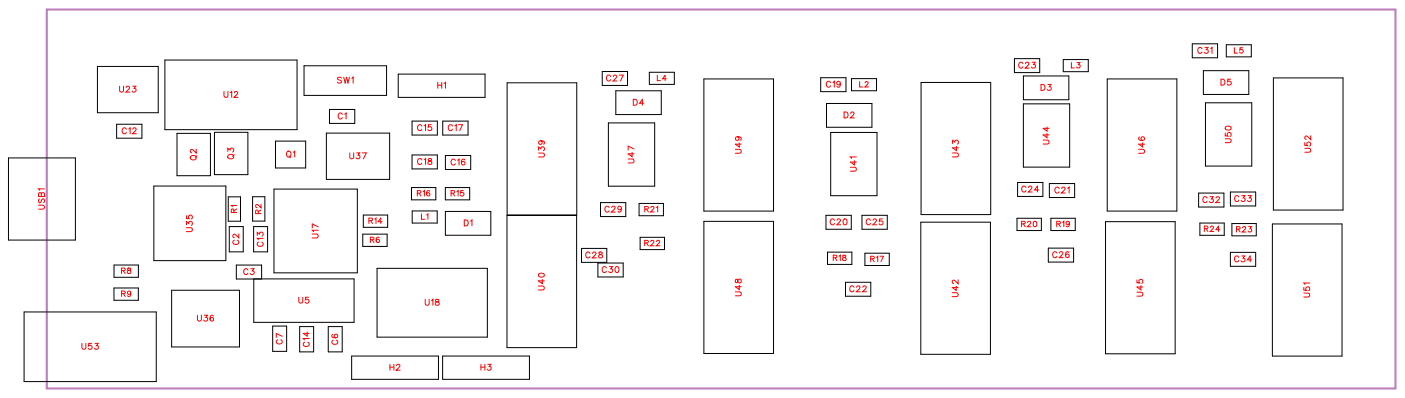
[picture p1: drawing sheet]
<svg xmlns="http://www.w3.org/2000/svg" width="169mm" height="48mm" viewBox="0 0 169 48" stroke-linecap="round" stroke-linejoin="round" font-family="sans-serif">
<path d="M5.6 1.1h161.8v45.5h-161.8z" fill="none" stroke="#bf80bf" stroke-width=".25"/>
<g fill="none" stroke="#000" stroke-width=".12">
<path d="M1 18.9h8v9.9h-8zM11.7 8h7.3v5.5h-7.3zM14 14.9h3v1.7h-3zM19.8 7.2h15.8v8.4h-15.8zM21.2 16h4v5.1h-4zM25.7 15.9h4v5.1h-4zM33 16.9h3.7v3.3h-3.7zM36.5 7.9h9.9v3.5h-9.9zM39.2 16h7.5v5.5h-7.5zM39.5 13.1h3.1v1.7h-3.1zM47.8 8.9h10.4v2.8h-10.4zM49.4 14.5h3.1v1.7h-3.1z"/>
<path d="M49.4 18.6h3.1v1.7h-3.1zM53.1 14.5h3v1.7h-3zM53.4 18.7h3.1v1.6h-3.1zM60.8 9.9h8.4v15.9h-8.4zM72.2 8.6h3.1v1.7h-3.1zM73 14.7h5.5v7.6h-5.5zM73.9 10.9h5.4v2.8h-5.4zM77.9 8.7h3v1.4h-3zM84.4 9.5h8.4v15.8h-8.4zM98.5 9.3h3v1.7h-3zM99.2 12.4h5.4v2.9h-5.4zM99.7 15.9h5.5v7.6h-5.5z"/>
<path d="M102.2 9.4h3v1.5h-3zM110.5 9.9h8.3v15.8h-8.3zM121.7 7h3v1.7h-3zM122.8 12.5h5.5v7.6h-5.5zM122.8 9.1h5.4v2.9h-5.4zM127.6 7.1h3v1.5h-3zM132.8 9.5h8.4v15.8h-8.4zM143 5.3h3.1v1.6h-3.1zM144.4 8.5h5.4v2.8h-5.4zM144.6 12.3h5.6v7.6h-5.6zM147.1 5.4h3v1.4h-3zM152.8 9.3h8.3v15.9h-8.3z"/>
<path d="M2.9 37.4h15.8v8.4h-15.8zM13.7 34.6h2.9v1.4h-2.9zM13.7 31.8h2.9v1.5h-2.9zM18.5 22.3h8.6v9h-8.6zM20.6 34.8h8.1v6.8h-8.1zM27.4 23.6h1.5v2.9h-1.5zM27.5 27.2h1.7v3h-1.7zM28.3 31.8h3.1v1.7h-3.1zM30.3 23.6h1.5v2.9h-1.5zM30.4 27.2h1.7v3h-1.7zM30.4 33.5h12.1v5.2h-12.1zM32.7 39.1h1.7v3.1h-1.7z"/>
<path d="M32.9 22.7h10v10h-10zM35.9 39.2h1.7v3h-1.7zM39.4 39.2h1.7v3h-1.7zM43.5 28.1h2.9v1.5h-2.9zM43.6 25.8h2.9v1.5h-2.9zM45.2 32.2h13.3v8.2h-13.3zM49.4 22.5h2.9v1.5h-2.9zM49.4 25.3h3v1.5h-3zM53.4 22.5h2.9v1.5h-2.9zM53.4 25.4h5.5v2.8h-5.5zM60.8 25.9h8.4v15.8h-8.4zM69.8 29.8h3v1.7h-3z"/>
<path d="M71.7 31.6h3.1v1.6h-3.1zM72 24.3h3.1v1.7h-3.1zM76.7 24.4h2.9v1.5h-2.9zM76.8 28.5h2.9v1.4h-2.9zM84.4 26.6h8.4v15.8h-8.4zM99.1 25.8h3v1.7h-3zM99.3 30.3h2.9v1.4h-2.9zM101.4 33.9h3.1v1.6h-3.1zM103.4 25.8h3v1.7h-3zM103.8 30.4h2.9v1.5h-2.9zM110.5 26.7h8.3v15.8h-8.3zM122 26.2h2.9v1.5h-2.9z"/>
<path d="M122.1 21.9h3v1.7h-3zM125.8 29.8h3v1.6h-3zM125.9 22h3v1.7h-3zM126.1 26.2h2.9v1.5h-2.9zM132.6 26.6h8.4v15.8h-8.4zM143.8 23.2h3v1.6h-3zM143.9 26.8h3v1.4h-3zM147.6 23h3v1.7h-3zM147.6 30.3h3v1.7h-3zM147.8 26.8h2.9v1.5h-2.9zM152.6 26.9h8.4v15.8h-8.4zM42.2 42.7h10.4v2.8h-10.4z"/>
<path d="M53.1 42.7h10.4v2.8h-10.4z"/>
</g>
<g fill="none" stroke="#f00" stroke-width=".12">
<path d="M14.3 10.3v.5l.2 .3 .3-.1v-.7M15.1 10.5l.2-.2h.1l.1 .2-.1 .2-.3 .4h.5M15.2 15.5a.26 .26 0 0 0-.3-.2 .26 .26 0 0 0-.2 .3v.2a.26 .26 0 0 0 .2 .2 .26 .26 0 0 0 .3-.1M15.4 15.5l.2-.2v.7M15.9 10.3h.4l-.2 .3a.24 .24 0 0 1 .2 .4 .24 .24 0 0 1-.4-.1M15.9 15.5l.2-.2h.1l.1 .2-.1 .2-.3 .3h.5M22.9 18.7a.35 .35 0 0 1 .4 0 .35 .35 0 0 1 .2 .4 .33 .33 0 0 1-.5 .1 .33 .33 0 0 1-.1-.5zM23.5 17.9v.5l-.3-.4-.2-.1-.2 .2v.1l.2 .1M23.6 18.7l-.2 .2M26.9 11v.5l.2 .2 .2-.1v-.6M27.3 18.2v-.4l.3 .2a.24 .24 0 0 1 .4-.2 .24 .24 0 0 1-.1 .4M27.4 18.6a.35 .35 0 0 1 .4-.1 .35 .35 0 0 1 .2 .4 .33 .33 0 0 1-.5 .2 .33 .33 0 0 1-.1-.5z"/>
<path d="M27.6 11.1l.2-.1v.7M28.1 18.6l-.2 .2M28.1 11.1l.1-.1h.2l.1 .1-.1 .2-.3 .4h.4M34.4 18.2h.1a.33 .33 0 0 1 .4 .3 .33 .33 0 0 1-.4 .3l-.1-.2zM34.7 18.7l.2 .2M35.2 18.3l.2-.2v.7M41 9.4l-.2-.1-.3 .1 .1 .1 .4 .3v.1l-.2 .1-.3-.1M41.1 13.7a.26 .26 0 0 0-.3-.1 .26 .26 0 0 0-.2 .2v.2a.26 .26 0 0 0 .2 .3 .26 .26 0 0 0 .3-.2M41.2 9.3l.2 .7 .2-.7 .1 .7 .2-.7M41.4 13.7l.1-.1v.7M42 18.3v.6l.2 .2 .2-.1v-.7M42.2 9.4l.2-.1v.7"/>
<path d="M42.8 18.3h.4l-.3 .3a.24 .24 0 0 1 .2 .4 .24 .24 0 0 1-.4-.1M43.5 18.3h.4l-.3 .8M50.6 15.1a.26 .26 0 0 0-.3-.1 .26 .26 0 0 0-.2 .2v.2a.26 .26 0 0 0 .2 .3 .26 .26 0 0 0 .3-.2M50.6 19.2a.26 .26 0 0 0-.3-.2 .26 .26 0 0 0-.2 .3v.2a.26 .26 0 0 0 .2 .2 .26 .26 0 0 0 .3-.1M50.9 15.1l.1-.1v.7M50.9 19.2l.1-.2v.7M51.4 19.1v.2l.3 .1 .1 .1a.24 .24 0 0 1-.2 .2 .24 .24 0 0 1-.3-.2l.5-.3-.1-.1zM51.7 15h-.3v.3a.25 .25 0 0 1 .3 0 .25 .25 0 0 1 0 .3 .25 .25 0 0 1-.4-.1M52.5 9.9v.7M52.5 10.2h.5M53 9.9v.7M53.3 10l.1-.1v.7"/>
<path d="M54.3 15.1a.26 .26 0 0 0-.3-.1 .26 .26 0 0 0-.2 .2v.2a.26 .26 0 0 0 .2 .3 .26 .26 0 0 0 .3-.2M54.6 15.1l.1-.1v.7M54.6 19.3a.26 .26 0 0 0-.3-.2 .26 .26 0 0 0-.2 .3v.1a.26 .26 0 0 0 .2 .3 .26 .26 0 0 0 .3-.2M54.9 19.2l.2-.1v.7M55 15h.5l-.4 .7M55.8 19.2l-.1-.1a.35 .35 0 0 0-.4 .3 .35 .35 0 0 0 .3 .4 .22 .22 0 0 0 .2-.2 .22 .22 0 0 0-.2-.2 .22 .22 0 0 0-.2 .2M64.6 18.4h.5l.2 .2-.1 .2h-.6M64.6 18v-.4l.3 .2a.24 .24 0 0 1 .4-.1 .24 .24 0 0 1-.1 .4M64.8 16.9a.22 .22 0 0 1 .2 .3 .22 .22 0 0 1-.3 .1 .22 .22 0 0 1 0-.4h.1a.34 .34 0 0 1 .5 .3l-.1 .1M73.3 9.2a.26 .26 0 0 0-.3-.2 .26 .26 0 0 0-.2 .3v.1a.26 .26 0 0 0 .2 .3 .26 .26 0 0 0 .3-.1M73.6 9.2l.1-.2h.1l.2 .1-.1 .3-.4 .3h.5M74.3 9h.5l-.4 .7"/>
<path d="M75.4 19.1h.5l.2 .2-.1 .2h-.6M75.8 18.3v.5l-.4-.3h.7M76 11.9h.2a.38 .38 0 0 1 .3 .4 .38 .38 0 0 1-.3 .3h-.2zM76.1 17.9l-.7-.4v.5M77.2 12.4h-.5l.4-.5v.7M78.9 9v.7h.3M79.9 9.5h-.4l.3-.5v.7M88.2 17.9h.5l.2 .2-.1 .3h-.6M88.4 16.4a.22 .22 0 0 1 .2 .3 .22 .22 0 0 1-.3 .1 .22 .22 0 0 1 0-.4h.1a.34 .34 0 0 1 .5 .3l-.1 .1M88.7 17.1v.5l-.5-.3h.7M99.6 9.9a.26 .26 0 0 0-.3-.1 .26 .26 0 0 0-.2 .2v.2a.26 .26 0 0 0 .2 .3 .26 .26 0 0 0 .3-.2M99.9 9.9l.2-.1v.7"/>
<path d="M100.8 10a.22 .22 0 0 1-.3 .2 .22 .22 0 0 1-.1-.4 .22 .22 0 0 1 .4 .1v.1a.34 .34 0 0 1-.3 .5l-.1-.1M101.3 13.4h.2a.38 .38 0 0 1 .2 .4 .38 .38 0 0 1-.2 .3h-.2zM102.1 13.6l.1-.2h.1l.2 .2-.1 .2-.4 .3h.5M102.5 19.3v.5l-.5-.4h.7M102.7 18.8h-.7l.2 .2M103.1 9.8v.6h.4M103.8 9.9l.1-.1 .2 .1-.3 .5h.4M114.3 18.4h.5l.2 .2-.1 .2h-.6M114.3 17.2v-.4l.2 .2a.24 .24 0 0 1 .4-.1 .24 .24 0 0 1-.1 .4M114.7 17.6v.5l-.4-.4h.7M122.7 7.6a.26 .26 0 0 0-.3-.1 .26 .26 0 0 0-.2 .2v.2a.26 .26 0 0 0 .2 .3 .26 .26 0 0 0 .3-.2M123 7.6l.2-.1h.1l.1 .1-.1 .2-.3 .4h.5"/>
<path d="M123.8 7.5h.4l-.2 .2a.24 .24 0 0 1 .2 .4 .25 .25 0 0 1-.5-.1M124.9 10.1h.2a.38 .38 0 0 1 .3 .4 .38 .38 0 0 1-.3 .3h-.2zM125.1 16.8h.5l.2 .2-.1 .2-.6 .1M125.6 16v.5l-.5-.3h.7M125.6 15.2v.5l-.5-.3h.7M125.7 10.1h.4l-.2 .3a.24 .24 0 0 1 .2 .4 .25 .25 0 0 1-.5-.1M128.5 7.5v.7h.4M129.2 7.5h.3l-.1 .3a.21 .21 0 0 1 .1 .3 .21 .21 0 0 1-.3-.1M136.6 17.9h.5l.2 .2-.1 .3h-.6M136.7 16.4l-.1 .1a.35 .35 0 0 0 .3 .4 .35 .35 0 0 0 .4-.3 .22 .22 0 0 0-.2-.2 .22 .22 0 0 0-.2 .2 .22 .22 0 0 0 .2 .2M137.1 17.1v.5l-.5-.3h.7M144.2 5.9a.26 .26 0 0 0-.3-.2 .26 .26 0 0 0-.2 .3v.1a.26 .26 0 0 0 .2 .3 .26 .26 0 0 0 .3-.2"/>
<path d="M144.5 5.7h.4l-.2 .3a.24 .24 0 0 1 .2 .3 .24 .24 0 0 1-.4 0M145.2 5.8l.2-.1v.7M146.5 9.5h.2a.38 .38 0 0 1 .3 .4 .38 .38 0 0 1-.3 .3h-.2zM147 16.6h.5l.2 .2-.1 .3h-.6M147 16v.3h.3a.25 .25 0 0 1 0-.3 .25 .25 0 0 1 .4 0 .25 .25 0 0 1-.1 .4M147 15.2l.3-.1a.3 .3 0 0 1 .4 .3 .38 .38 0 0 1-.4 .2 .38 .38 0 0 1-.3-.3zM147.6 9.5h-.3v.3a.25 .25 0 0 1 .3 0 .25 .25 0 0 1 0 .4 .25 .25 0 0 1-.4-.1M148.1 5.7v.7h.4M149.1 5.7h-.3l-.1 .3a.23 .23 0 0 1 .4 0 .23 .23 0 0 1-.1 .3 .23 .23 0 0 1-.3 0M156.5 17.8h.5l.2 .2-.1 .2-.6 .1M156.5 17.1v.3l.3 .1a.25 .25 0 0 1 0-.4 .25 .25 0 0 1 .4 0 .25 .25 0 0 1-.1 .4M157.2 16.3v.5l-.3-.4-.2-.1-.2 .2v.1l.2 .1"/>
<path d="M4.6 24.6h.5l.2 .2-.1 .3h-.6M4.7 23.9l-.1 .1 .1 .3h.2l.2-.4h.1l.1 .1-.1 .3M5 23.3l-.1-.2h-.2l-.1 .5h.7v-.3l-.1-.2-.2 .1v.4M5.3 22.7h-.7l.2 .1M14.6 32.5l.3-.1 .1-.2h-.4v.6M14.6 35.2h.4v-.2l-.4-.1v.7M14.8 32.5l.2 .3M14.8 35.2l.2 .4M15.3 32.2v.2l.4 .2a.22 .22 0 0 1-.2 .2 .22 .22 0 0 1-.2-.2l.4-.3-.1-.1zM15.7 35.1a.2 .2 0 0 1-.3 .2 .2 .2 0 0 1-.1-.3 .2 .2 0 0 1 .4 0v.1a.31 .31 0 0 1-.3 .5l-.1-.1M22.4 27.3h.5l.2 .2-.1 .3h-.6M22.4 27v-.4l.2 .2a.24 .24 0 0 1 .4-.2 .24 .24 0 0 1-.1 .4"/>
<path d="M22.4 25.9v.3h.3a.25 .25 0 0 1 0-.3 .25 .25 0 0 1 .3 0 .25 .25 0 0 1-.1 .4M23.7 37.8v.5l.2 .2 .2-.1 .1-.6M24.5 37.8h.4l-.2 .3a.24 .24 0 0 1 .2 .4 .25 .25 0 0 1-.5-.1M25.6 37.9a.35 .35 0 0 0-.5 .2 .35 .35 0 0 0 .3 .4 .22 .22 0 0 0 .2-.2 .22 .22 0 0 0-.2-.2 .22 .22 0 0 0-.2 .2M28.1 25.5l-.1-.4h-.2l-.1 .4h.7M28.1 28.8a.26 .26 0 0 0-.2 .3 .26 .26 0 0 0 .3 .2h.2a.26 .26 0 0 0 .2-.2 .26 .26 0 0 0-.1-.3M28.4 24.7h-.7l.2 .1M28.4 25.1l-.3 .2M28.6 28.1v.4l-.3-.3-.2-.1-.2 .1v.2l.2 .1M29.7 32.4a.26 .26 0 0 0-.3-.2 .26 .26 0 0 0-.2 .3v.2a.26 .26 0 0 0 .2 .2 .26 .26 0 0 0 .3-.1M30.1 32.2h.4l-.2 .3a.24 .24 0 0 1 .1 .4 .24 .24 0 0 1-.4-.1M30.9 28.3v-.4l.2 .2a.24 .24 0 0 1 .4-.2 .24 .24 0 0 1-.1 .4"/>
<path d="M31 25.6l-.1-.3-.2-.1v.4h.6M31 29.1a.26 .26 0 0 0-.1 .2 .26 .26 0 0 0 .2 .3h.2a.26 .26 0 0 0 .3-.3 .26 .26 0 0 0-.2-.2M31.3 24.5v.4l-.5-.4-.1 .3 .1 .1M31.3 25.2l-.3 .2M31.6 28.6h-.7l.1 .2M35.8 35.7v.5l.2 .2 .3-.1v-.6M36.9 39.8v.5l-.5-.3h.7M37 35.7h-.3l-.1 .3a.25 .25 0 0 1 .4 0 .25 .25 0 0 1 0 .3 .25 .25 0 0 1-.4-.1M37.5 28.1h.5l.2 .2-.1 .2h-.6M38.2 27.6h-.7l.1 .2M38.2 27.2l-.7-.3v.4M44.3 26.5l.3-.1 .1-.2h-.4v.6"/>
<path d="M44.4 28.8l.4-.1v-.2h-.4v.6M44.5 26.5l.2 .3M44.6 28.8l.3 .3M45 26.3l.1-.1v.6M45.5 28.5a.32 .32 0 0 0-.4 .2 .32 .32 0 0 0 .2 .4 .2 .2 0 0 0 .2-.2 .2 .2 0 0 0-.2-.2 .2 .2 0 0 0-.2 .2M45.8 26.6h-.4l.3-.4v.6M50.1 23.2l.3-.1 .1-.2h-.4v.6M50.3 23.2l.2 .3M50.6 25.7v.6h.3M50.8 23l.1-.1v.6M51 35.9v.5l.2 .2 .2-.1 .1-.6M51.2 25.8l.1-.1v.6"/>
<path d="M51.5 23v-.1a.32 .32 0 0 0-.4 .2 .32 .32 0 0 0 .3 .4 .2 .2 0 0 0 .2-.2 .2 .2 0 0 0-.2-.2 .2 .2 0 0 0-.2 .2M51.8 36.1l.1-.2v.7M52.3 36v.2l.3 .1 .1 .1a.24 .24 0 0 1-.2 .2 .24 .24 0 0 1-.3-.2l.5-.3-.1-.1zM54.1 23.2l.4-.1v-.2h-.4v.6M54.3 23.2l.2 .3M54.8 23l.2-.1v.6M55.6 22.9h-.3v.2a.23 .23 0 0 1 .3 0 .23 .23 0 0 1 0 .4 .23 .23 0 0 1-.4-.1M55.7 26.4h.2a.38 .38 0 0 1 .3 .3 .38 .38 0 0 1-.3 .4h-.2zM56.4 26.5l.2-.1v.7M64.6 34.3h.5l.2 .2-.1 .3h-.6M64.6 32.9l.3-.1a.3 .3 0 0 1 .4 .2 .38 .38 0 0 1-.4 .3 .38 .38 0 0 1-.3-.3zM65.1 33.5v.5l-.5-.3h.7"/>
<path d="M70.8 30.4a.26 .26 0 0 0-.3-.2 .26 .26 0 0 0-.2 .3v.2a.26 .26 0 0 0 .2 .2 .26 .26 0 0 0 .3-.1M71.1 30.4l.1-.2h.2l.1 .2-.1 .2-.3 .3h.4M71.9 30.3v.2l.3 .1 .1 .1a.24 .24 0 0 1-.3 .3 .24 .24 0 0 1-.2-.3l.5-.3-.1-.1zM72.7 32.2a.26 .26 0 0 0-.3-.2 .26 .26 0 0 0-.2 .3v.1a.26 .26 0 0 0 .2 .3 .26 .26 0 0 0 .3-.2M73.1 24.9a.26 .26 0 0 0-.3-.2 .26 .26 0 0 0-.2 .3v.2a.26 .26 0 0 0 .2 .3 .26 .26 0 0 0 .3-.2M73.1 32h.4l-.2 .3a.24 .24 0 0 1 .1 .3 .24 .24 0 0 1-.4 0M73.4 24.9l.1-.2h.2l.1 .2-.1 .2-.3 .3h.4M73.9 32h.1a.37 .37 0 0 1 .3 .3 .37 .37 0 0 1-.3 .4 .45 .45 0 0 1-.1-.7zM74.5 25a.22 .22 0 0 1-.3 .2 .22 .22 0 0 1 0-.4 .22 .22 0 0 1 .3 0v.2a.34 .34 0 0 1-.2 .4l-.2-.1M77.3 29.1h.4v-.2l-.4-.1v.7M77.4 25.1h.3l.1-.3h-.4v.6M77.6 29.1l.2 .4"/>
<path d="M77.6 25.1l.2 .3M78.1 29l.1-.2 .2 .2-.4 .5h.5M78.1 24.9l.1-.1 .3 .1-.5 .5h.5M78.7 24.9l.2-.1v.6M78.8 29l.1-.2 .2 .2-.4 .5h.5M88.2 35h.5l.2 .2-.1 .3h-.6M88.2 33.5v.4h.2l.3-.4a.24 .24 0 0 1 .2 .2 .24 .24 0 0 1-.2 .3l-.1-.2-.2-.3zM88.7 34.2v.5l-.5-.3h.7M100 30.9h.3l.1-.2-.4-.1v.7M100.1 26.4a.26 .26 0 0 0-.3-.1 .26 .26 0 0 0-.2 .2v.2a.26 .26 0 0 0 .2 .3 .26 .26 0 0 0 .3-.2M100.2 30.9l.2 .4M100.4 26.4l.2-.1h.1l.1 .1-.1 .2-.3 .4h.5"/>
<path d="M100.7 30.7l.1-.1v.7M101.1 30.6v.2l.3 .1 .1 .2a.22 .22 0 0 1-.2 .2 .22 .22 0 0 1-.2-.2l.4-.3-.1-.2zM101.2 26.3h.1a.37 .37 0 0 1 .3 .3 .37 .37 0 0 1-.3 .4 .45 .45 0 0 1-.1-.7zM102 20.1h.5l.2 .2-.1 .2h-.6M102.4 34.5a.26 .26 0 0 0-.3-.2 .26 .26 0 0 0-.2 .3v.1a.26 .26 0 0 0 .2 .3 .26 .26 0 0 0 .3-.2M102.8 34.5l.1-.2h.1l.2 .1-.1 .3-.4 .3h.5M103.5 34.5l.2-.2h.1l.1 .1-.1 .3-.3 .3h.5M104.4 26.4a.26 .26 0 0 0-.3-.1 .26 .26 0 0 0-.2 .2v.2a.26 .26 0 0 0 .2 .3 .26 .26 0 0 0 .3-.2M104.4 31.1l.4-.1 .1-.2-.5-.1v.7M104.7 31.1l.2 .3M104.7 26.4l.2-.1h.1l.1 .1-.1 .2-.3 .4h.5M105.1 30.9l.2-.2v.7"/>
<path d="M105.6 30.7h.4l-.3 .7M105.9 26.3h-.4v.3a.25 .25 0 0 1 .4 0 .25 .25 0 0 1-.1 .3 .25 .25 0 0 1-.3-.1M114.2 35.1h.5l.2 .2-.1 .3h-.6M114.7 34.3v.5l-.5-.3h.7M114.9 33.6v.4l-.3-.3-.2-.1-.2 .1v.2l.2 .1M122.6 26.9l.3-.1 .1-.2h-.4v.6M122.8 26.9l.2 .3M123.1 22.5a.26 .26 0 0 0-.3-.2 .26 .26 0 0 0-.2 .3v.2a.26 .26 0 0 0 .2 .2 .26 .26 0 0 0 .3-.1M123.3 26.7l.1-.1 .3 .1-.5 .5h.5M123.4 22.5l.1-.2h.2l.1 .2-.1 .2-.3 .3h.4M124 26.6a.32 .32 0 0 1 .4 .2 .32 .32 0 0 1-.2 .4l-.2-.1-.1-.3zM124.6 22.8h-.5l.3-.5v.7"/>
<path d="M126.8 26.9l.3-.1 .1-.2h-.4v.6M126.8 30.4a.26 .26 0 0 0-.3-.2 .26 .26 0 0 0-.2 .3v.1a.26 .26 0 0 0 .2 .3 .26 .26 0 0 0 .3-.2M127 26.9l.2 .3M127.1 22.6a.26 .26 0 0 0-.3-.1 .26 .26 0 0 0-.3 .2v.2a.26 .26 0 0 0 .3 .3 .26 .26 0 0 0 .3-.2M127.1 30.4l.1-.2h.2l.1 .1-.1 .3-.3 .3h.4M127.4 22.6l.1-.1h.1l.2 .1-.1 .2-.4 .4h.5M127.5 26.7l.1-.1v.6M128.1 22.6l.2-.1v.7M128.2 30.3v-.1a.35 .35 0 0 0-.4 .3 .35 .35 0 0 0 .2 .4 .22 .22 0 0 0 .3-.2 .22 .22 0 0 0-.2-.2 .22 .22 0 0 0-.3 .2M128.3 26.8a.2 .2 0 0 1-.3 .1 .2 .2 0 0 1-.1-.3 .2 .2 0 0 1 .4 0v.2a.31 .31 0 0 1-.3 .4l-.1-.1M136.4 35.1h.5l.2 .2-.1 .2h-.6M136.4 33.6v.3l.3 .1a.25 .25 0 0 1 0-.4 .25 .25 0 0 1 .4 0 .25 .25 0 0 1-.1 .4"/>
<path d="M136.9 34.3v.5l-.5-.4h.7M144.5 27.4h.3l.1-.2-.4-.1v.7M144.7 27.4l.2 .4M144.8 23.8a.26 .26 0 0 0-.3-.2 .26 .26 0 0 0-.2 .3v.1a.26 .26 0 0 0 .2 .3 .26 .26 0 0 0 .3-.2M145.2 23.6h.3l-.2 .3a.24 .24 0 0 1 .2 .4 .24 .24 0 0 1-.4-.1M145.2 27.3l.1-.2 .3 .2-.4 .5h.4M145.9 23.8l.1-.2h.1l.2 .1-.1 .3-.4 .3h.5M146.3 27.6h-.4l.3-.5v.7M148.3 27.5h.4v-.3h-.4v.6M148.6 27.5l.2 .3M148.6 30.9a.26 .26 0 0 0-.3-.2 .26 .26 0 0 0-.2 .3v.1a.26 .26 0 0 0 .2 .3 .26 .26 0 0 0 .3-.1M148.6 23.6a.26 .26 0 0 0-.3-.1 .26 .26 0 0 0-.2 .2v.2a.26 .26 0 0 0 .2 .3 .26 .26 0 0 0 .3-.2"/>
<path d="M149 30.7h.3l-.2 .3a.24 .24 0 0 1 .2 .4 .24 .24 0 0 1-.4-.1M149 23.5h.3l-.2 .2a.24 .24 0 0 1 .2 .4 .24 .24 0 0 1-.4-.1M149.1 27.3l.1-.1 .2 .1-.4 .5h.5M149.7 23.5h.4l-.2 .2a.24 .24 0 0 1 .2 .4 .24 .24 0 0 1-.4-.1M149.8 27.2h.3l-.2 .2a.22 .22 0 0 1 .2 .4 .22 .22 0 0 1-.4-.1M150.1 31.2h-.5l.4-.5v.7M156.4 35.2h.5l.2 .2-.1 .2h-.6M156.4 34.5v.3h.3a.25 .25 0 0 1 0-.3 .25 .25 0 0 1 .4 0 .25 .25 0 0 1-.1 .4M157.1 34h-.7l.1 .1M9.8 41.2v.5l.2 .2 .3-.1v-.6M11 41.2h-.3l-.1 .3a.25 .25 0 0 1 .4 0 .25 .25 0 0 1-.1 .4 .25 .25 0 0 1-.3-.1M11.4 41.2h.4l-.2 .3a.24 .24 0 0 1 .1 .4 .24 .24 0 0 1-.4-.1"/>
<path d="M33.3 40.8a.26 .26 0 0 0-.2 .3 .26 .26 0 0 0 .3 .2h.2a.26 .26 0 0 0 .3-.2 .26 .26 0 0 0-.2-.3M33.9 40.3l-.8-.3v.5M36.6 41.1a.26 .26 0 0 0-.2 .3 .26 .26 0 0 0 .3 .2h.1a.26 .26 0 0 0 .3-.2 .26 .26 0 0 0-.2-.3M37.1 40.6h-.7l.1 .2M39.9 40.1l-.1 .1a.35 .35 0 0 0 .3 .4 .35 .35 0 0 0 .4-.3 .22 .22 0 0 0-.2-.2 .22 .22 0 0 0-.2 .2 .22 .22 0 0 0 .2 .2M40 40.8a.26 .26 0 0 0-.2 .3 .26 .26 0 0 0 .3 .2h.1a.26 .26 0 0 0 .3-.2 .26 .26 0 0 0-.1-.3M46.8 43.7v.7M46.8 44h.5M47.3 43.7v.7M47.6 43.9l.1-.2h.1l.2 .1-.1 .3-.4 .3h.5M57.7 44h.5M57.7 43.7v.7"/>
<path d="M58.2 43.7v.7M58.5 43.7h.4l-.2 .3a.24 .24 0 0 1 .2 .4 .25 .25 0 0 1-.5-.1"/>
</g>
<g font-size="1.2" fill="#fff">
<text x="14.3" y="11.3">U23</text>
<text x="26.8" y="12">U12</text>
<text x="40.4" y="10.3">SW1</text>
<text x="52.5" y="10.9">H1</text>
<text x="72.7" y="10">C27</text>
<text x="99.1" y="10.8">C19</text>
<text x="122.1" y="8.5">C23</text>
<text x="124.8" y="11.1">D3</text>
<text x="143.6" y="6.7">C31</text>
<text x="146.4" y="10.5">D5</text>
<text x="14.6" y="16.3">C12</text>
<text x="40.5" y="14.6">C1</text>
<text x="50" y="16">C15</text>
<text x="53.7" y="16">C17</text>
<text x="75.9" y="12.9">D4</text>
<text x="101.2" y="14.4">D2</text>
<text x="126.1" y="17.3" transform="rotate(-90 126.1 17.3)">U44</text>
<text x="148" y="17.2" transform="rotate(-90 148 17.2)">U50</text>
<text x="23.8" y="19.2" transform="rotate(-90 23.8 19.2)">Q2</text>
<text x="28.3" y="19.1" transform="rotate(-90 28.3 19.1)">Q3</text>
<text x="34.3" y="19.1">Q1</text>
<text x="41.9" y="19.3">U37</text>
<text x="50" y="20">C18</text>
<text x="54.1" y="20.1">C16</text>
<text x="65.6" y="18.9" transform="rotate(-90 65.6 18.9)">U39</text>
<text x="76.4" y="19.6" transform="rotate(-90 76.4 19.6)">U47</text>
<text x="89.2" y="18.5" transform="rotate(-90 89.2 18.5)">U49</text>
<text x="103" y="20.6" transform="rotate(-90 103 20.6)">U41</text>
<text x="115.3" y="18.9" transform="rotate(-90 115.3 18.9)">U43</text>
<text x="122.5" y="23.3">C24</text>
<text x="126.5" y="23.5">C21</text>
<text x="137.6" y="18.5" transform="rotate(-90 137.6 18.5)">U46</text>
<text x="157.5" y="18.3" transform="rotate(-90 157.5 18.3)">U52</text>
<text x="5.6" y="25.2" transform="rotate(-90 5.6 25.2)">USB1</text>
<text x="23.4" y="27.8" transform="rotate(-90 23.4 27.8)">U35</text>
<text x="28.9" y="29.4" transform="rotate(-90 28.9 29.4)">C2</text>
<text x="31.9" y="29.6" transform="rotate(-90 31.9 29.6)">C13</text>
<text x="38.5" y="28.6" transform="rotate(-90 38.5 28.6)">U17</text>
<text x="55.6" y="27.4">D1</text>
<text x="72.5" y="25.7">C29</text>
<text x="99.5" y="27.3">C20</text>
<text x="103.9" y="27.3">C25</text>
<text x="144.2" y="24.6">C32</text>
<text x="148.1" y="24.5">C33</text>
<text x="29.2" y="33.2">C3</text>
<text x="65.6" y="34.9" transform="rotate(-90 65.6 34.9)">U40</text>
<text x="70.2" y="31.2">C28</text>
<text x="72.2" y="33">C30</text>
<text x="89.2" y="35.6" transform="rotate(-90 89.2 35.6)">U48</text>
<text x="101.9" y="35.3">C22</text>
<text x="115.2" y="35.7" transform="rotate(-90 115.2 35.7)">U42</text>
<text x="126.2" y="31.2">C26</text>
<text x="137.4" y="35.6" transform="rotate(-90 137.4 35.6)">U45</text>
<text x="148" y="31.7">C34</text>
<text x="157.4" y="35.7" transform="rotate(-90 157.4 35.7)">U51</text>
<text x="23.6" y="38.8">U36</text>
<text x="34.1" y="41.3" transform="rotate(-90 34.1 41.3)">C7</text>
<text x="35.8" y="36.7">U5</text>
<text x="37.4" y="41.6" transform="rotate(-90 37.4 41.6)">C14</text>
<text x="40.8" y="41.4" transform="rotate(-90 40.8 41.4)">C6</text>
<text x="51" y="36.9">U18</text>
<text x="9.8" y="42.2">U53</text>
<text x="46.7" y="44.7">H2</text>
<text x="57.6" y="44.7">H3</text>
</g>
<g font-size="1.1" fill="#fff">
<text x="78.8" y="9.9">L4</text>
<text x="103.1" y="10.7">L2</text>
<text x="128.5" y="8.4">L3</text>
<text x="148" y="6.6">L5</text>
<text x="50" y="23.8">R16</text>
<text x="54.1" y="23.8">R15</text>
<text x="28.7" y="25.6" transform="rotate(-90 28.7 25.6)">R1</text>
<text x="31.6" y="25.7" transform="rotate(-90 31.6 25.7)">R2</text>
<text x="44.2" y="27.1">R14</text>
<text x="44.4" y="29.4">R6</text>
<text x="50.5" y="26.6">L1</text>
<text x="77.3" y="29.8">R22</text>
<text x="77.3" y="25.7">R21</text>
<text x="122.5" y="27.5">R20</text>
<text x="126.7" y="27.5">R19</text>
<text x="144.4" y="28">R24</text>
<text x="148.3" y="28.1">R23</text>
<text x="14.5" y="33.1">R8</text>
<text x="14.5" y="35.8">R9</text>
<text x="99.9" y="31.5">R18</text>
<text x="104.4" y="31.7">R17</text>
</g>
</svg>
